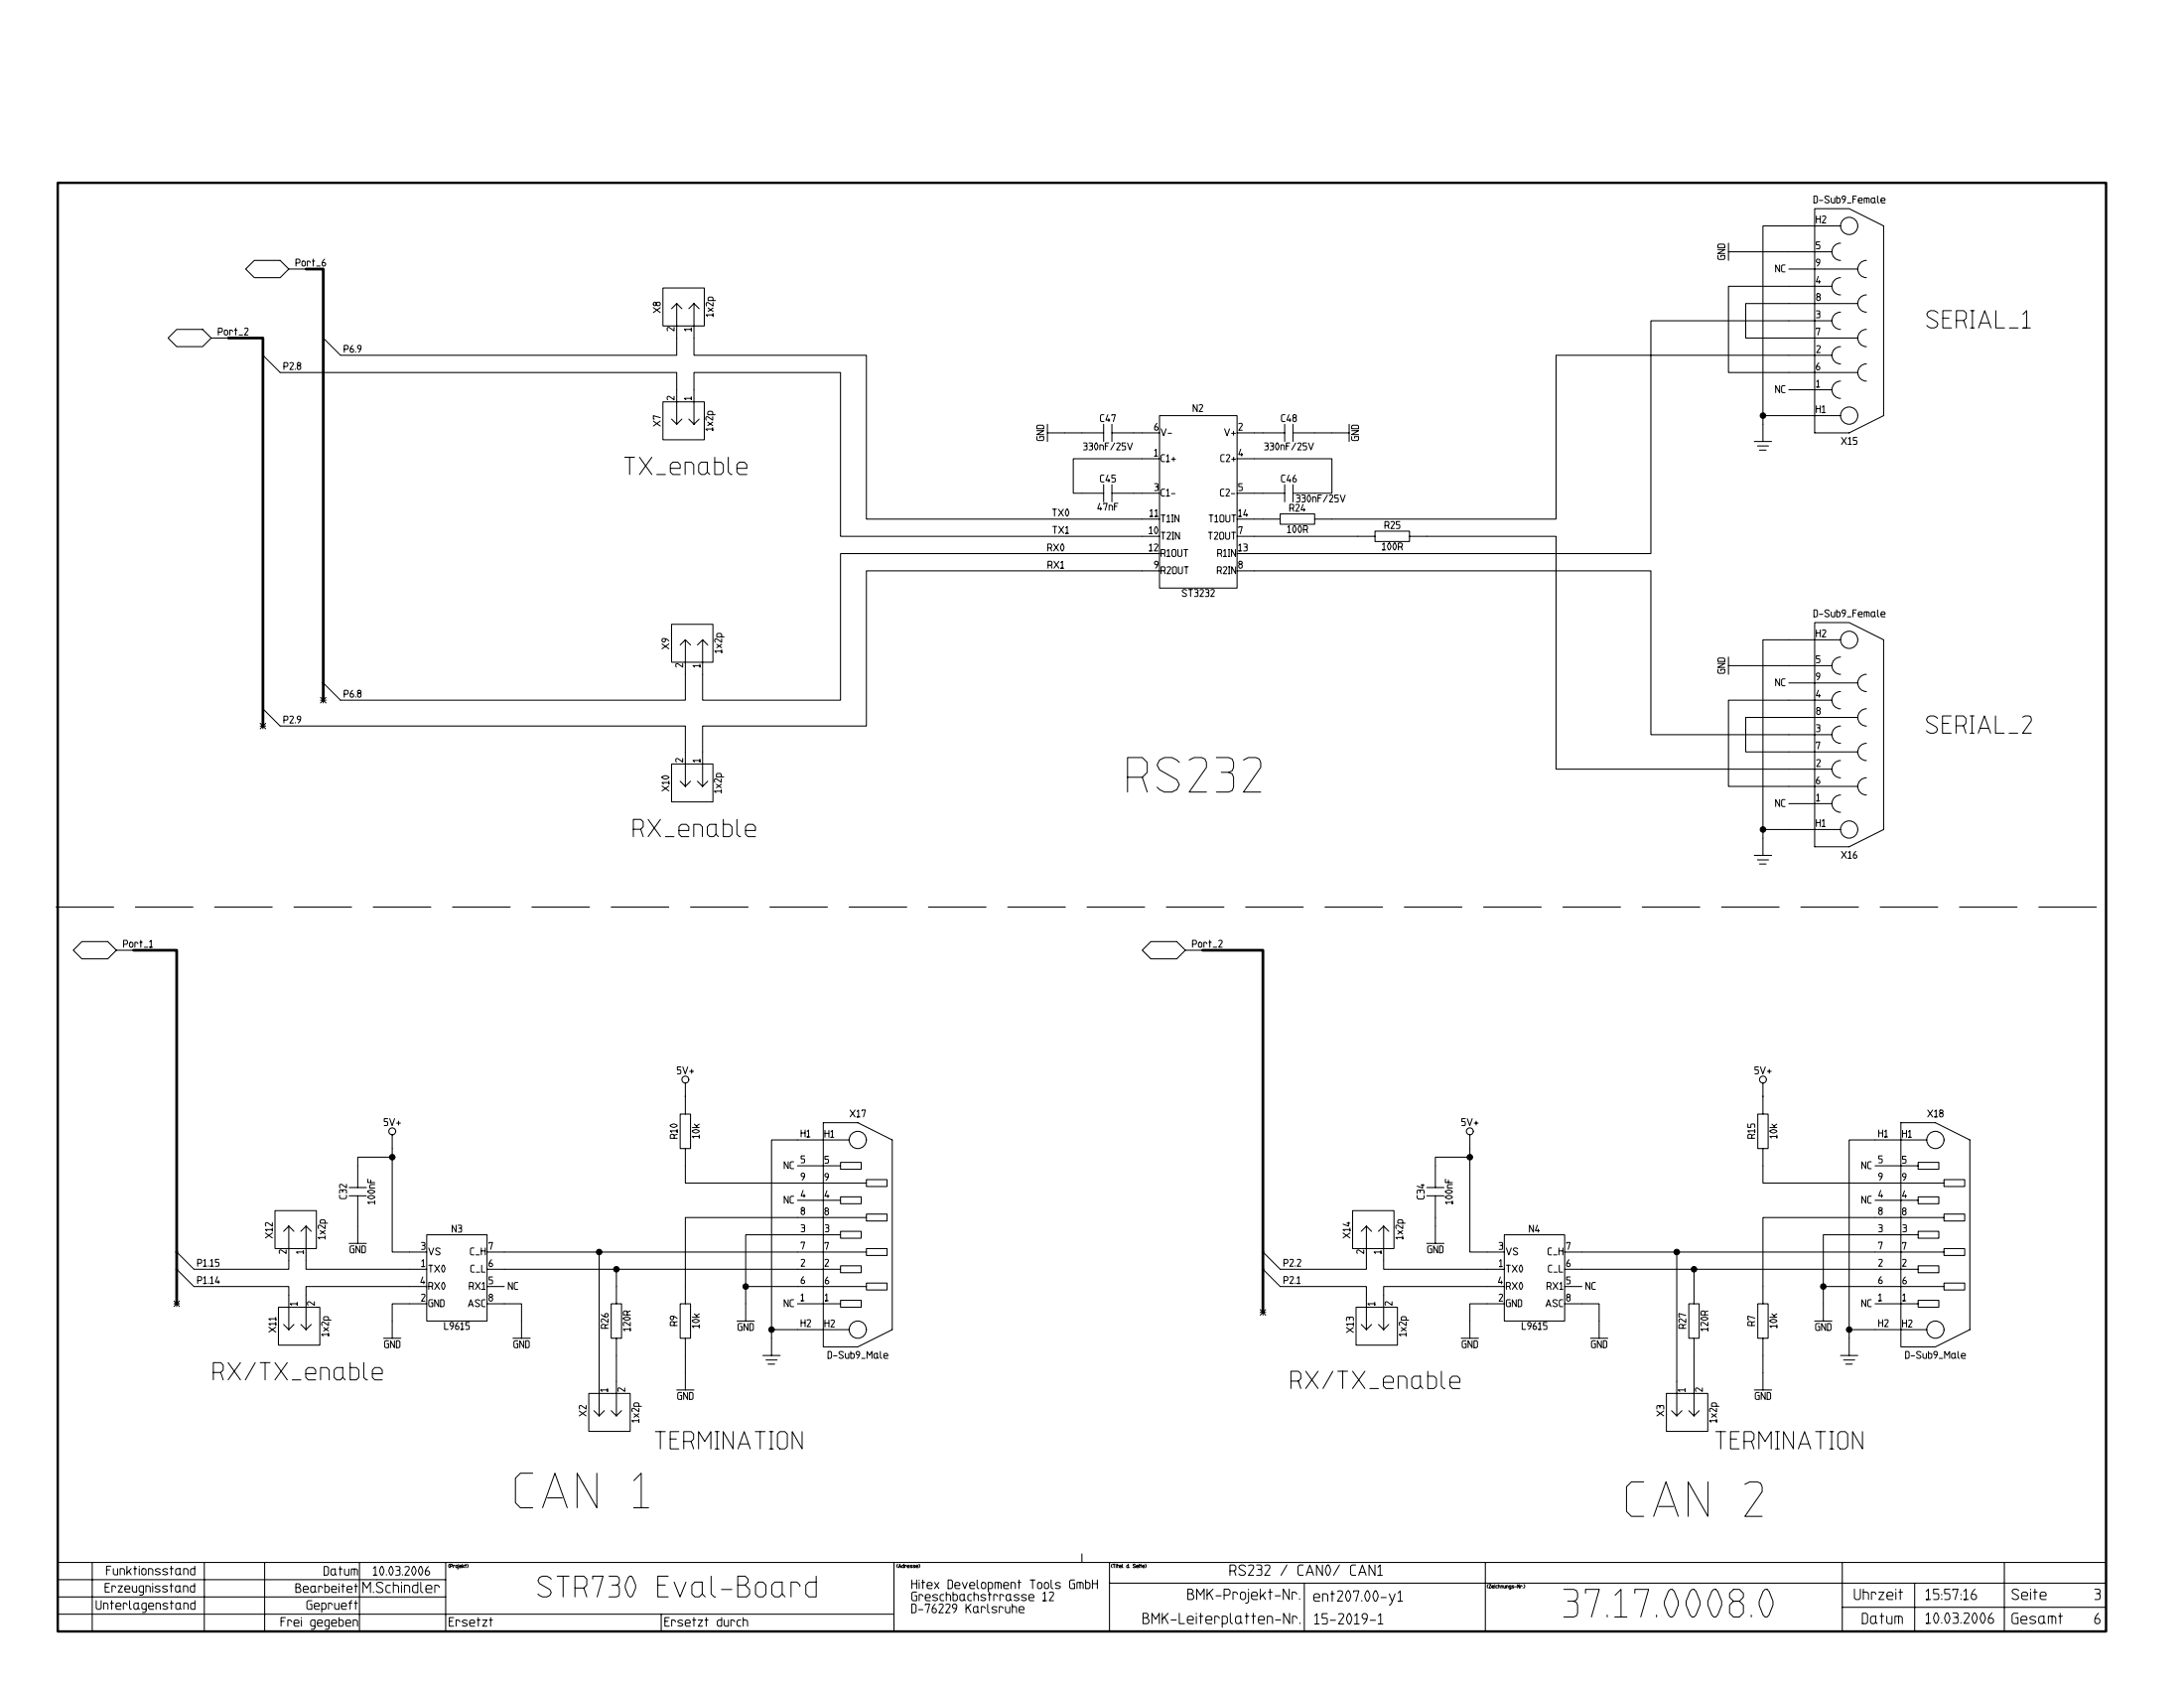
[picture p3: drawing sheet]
<svg xmlns="http://www.w3.org/2000/svg" width="279mm" height="216mm" viewBox="0 0 279 216" stroke-linecap="round" stroke-linejoin="round" font-family="sans-serif">
<path d="M7.2 116h262.5" fill="none" stroke="#000" stroke-width=".13" stroke-dasharray="7.4 2.8"/>
<g fill="none" stroke="#000" stroke-width=".13">
<path d="M31.4 34.4l1.1-1.1h3.3l1.1 1.1-1.1 1.1h-3.3zM36.9 34.4h2.3M84.8 36.8h5.3v4.9h-5.3zM86.6 38.8v6.6h-43l-2.2-2.2M86.6 38.8l-.7 .7M86.6 38.8l.6 .7M88.8 38.8v6.6h22v21h37.5M88.8 38.8l-.7 .7M88.8 38.8l.6 .7M221.1 32.2h13.3M221.1 31.1v2.2M228.8 34.4h8.9"/>
<path d="M232.2 26.7h4.4l4.4 2.2v24.3l-4.4 2.2h-4.4zM234.4 36.6h-13.3v11h16.6M235.5 39.9a1.1 1.1 0 0 0-1.1 1.1 1.1 1.1 0 0 0 1.1 1.1M235.5 35.5a1.1 1.1 0 0 0-1.1 1.1 1.1 1.1 0 0 0 1.1 1.1M235.5 31.1a1.1 1.1 0 0 0-1.1 1.1 1.1 1.1 0 0 0 1.1 1.1M235.5 28.9h-10v27.6M237.7 38.8h-14.4v4.4h14.4M238.8 37.7a1.1 1.1 0 0 0-1.1 1.1 1.1 1.1 0 0 0 1.1 1.1M238.8 33.3a1.1 1.1 0 0 0-1.1 1.1 1.1 1.1 0 0 0 1.1 1.1M21.5 43.2l1.1-1.1h3.3l1.1 1.1-1.1 1.1h-3.3zM27 43.2h2.2M33.6 45.4l2.2 2.2h50.8v6.7"/>
<path d="M84.8 51.4h5.3v4.8h-5.3zM85.9 53.6l.7 .7M87.2 53.6l-.6 .7M88.1 53.6l.7 .7M88.8 54.3v-6.7h18.7v21h40.8M89.4 53.6l-.6 .7M134 55.4h7.2M134 54.3v2.2M141.2 54.3v2.2M142.2 54.3v2.2M142.2 55.4h6.1M148.3 58.7h-11v4.4h3.9"/>
<path d="M148.3 53.2h10v22h-10zM158.3 58.7h12.1v4.4h-5M158.3 55.4h6M164.3 54.3v2.2M165.4 54.3v2.2M165.4 55.4h7.2M172.6 54.3v2.2M224.4 56.5h2.2M224.8 57h1.4M225.1 57.6h.8M225.5 53.2h10M228.8 49.9h5.6"/>
<path d="M234.4 41h-23.2v29.8h-52.9M234.4 45.4h-35.3v21h-30.9M235.5 48.7a1.1 1.1 0 0 0-1.1 1.2 1.1 1.1 0 0 0 1.1 1.1M235.5 44.3a1.1 1.1 0 0 0-1.1 1.1 1.1 1.1 0 0 0 1.1 1.1M238.8 46.5a1.1 1.1 0 0 0-1.1 1.1 1.1 1.1 0 0 0 1.1 1.1M238.8 42.1a1.1 1.1 0 0 0-1.1 1.1 1.1 1.1 0 0 0 1.1 1.1M85.9 79.8h5.3v4.9h-5.3zM141.2 62v2.2M142.2 62v2.2M142.2 63.1h6.1M148.3 70.8h-40.8v18.8h-17.6v-7.8M148.3 73h-37.5v19.9h-20.9v7.7"/>
<path d="M158.3 73h52.9v21h23.2M158.3 63.1h6M158.3 66.4h5.5M158.3 68.6h17.6M163.8 65.7h4.4v1.4h-4.4zM164.3 62v2.2M165.4 62v2.2M175.9 67.9h4.4v1.4h-4.4zM180.3 68.6h18.8v29.8h35.3M232.2 79.6h4.4l4.4 2.2v24.3l-4.4 2.2h-4.4zM33.3 92.9h.7M33.3 92.5l.7 .7"/>
<path d="M33.6 90.7l2.2 2.2h51.9v7.7M33.6 92.5v.7M34 92.5l-.7 .7M41 89.6h.7M41 89.2l.7 .7M41.4 89.2v.7M41.7 89.2l-.7 .7M85.9 97.7h5.3v4.9h-5.3zM87 99.9l.7 .7M87.7 81.8v7.8h-44.1l-2.2-2.3M87.7 81.8l-.7 .7M87.7 81.8l.6 .7"/>
<path d="M88.3 99.9l-.6 .7M89.2 99.9l.7 .7M89.9 81.8l-.7 .7M89.9 81.8l.6 .7M90.5 99.9l-.6 .7M221.1 84v2.2M221.1 85.1h13.3M228.8 87.3h8.9M234.4 89.6h-13.3v11h16.6M235.5 97.3a1.1 1.1 0 0 0-1.1 1.1 1.1 1.1 0 0 0 1.1 1.1M235.5 92.9a1.1 1.1 0 0 0-1.1 1.1 1.1 1.1 0 0 0 1.1 1.1M235.5 88.5a1.1 1.1 0 0 0-1.1 1.1 1.1 1.1 0 0 0 1.1 1.1"/>
<path d="M235.5 84a1.1 1.1 0 0 0-1.1 1.1 1.1 1.1 0 0 0 1.1 1.1M235.5 81.8h-10v27.6M237.7 91.8h-14.4v4.4h14.4M238.8 99.5a1.1 1.1 0 0 0-1.1 1.1 1.1 1.1 0 0 0 1.1 1.1M238.8 95.1a1.1 1.1 0 0 0-1.1 1.1 1.1 1.1 0 0 0 1.1 1.1M238.8 90.7a1.1 1.1 0 0 0-1.1 1.1 1.1 1.1 0 0 0 1.1 1.1M238.8 86.2a1.1 1.1 0 0 0-1.1 1.1 1.1 1.1 0 0 0 1.1 1.2M224.4 109.4h2.2M224.8 110h1.4M225.1 110.5h.8M225.5 106.1h10M228.8 102.8h5.6"/>
<path d="M235.5 101.7a1.1 1.1 0 0 0-1.1 1.1 1.1 1.1 0 0 0 1.1 1.1M9.4 121.5l1.1-1.1h3.3l1.1 1.1-1.1 1.1h-3.3zM14.9 121.5h2.2M87.7 138.5v4M146.1 121.5l1.1-1.1h3.3l1.1 1.1-1.1 1.1h-3.3zM151.6 121.5h2.2M225.5 138.5v4M35.2 154.8h5.3v4.9h-5.3zM36.9 156.8v5.5h-12.1l-2.2-2.2M36.9 156.8l-.6 .7M36.9 156.8l.7 .7M39.2 156.8v5.5h15.4"/>
<path d="M39.2 156.8l-.7 .7M39.2 156.8l.6 .7M44.7 152.9h2.2M44.7 151.9h2.2M44.7 159h2.2M45.8 152.9v6.1M50.2 145.1v15h4.4M50.2 148h-4.4v3.9M54.6 157.9h7.7v11.1h-7.7zM87 142.5h1.3v4.4h-1.3zM87.7 146.9v4.4h23.1M87.7 140.3h.1"/>
<path d="M102 149.1h5.5M102 153.5h5.5M105.3 143.6h4.4l4.4 2.2v24.3l-4.4 2.2h-4.4zM107.5 157.9h-12.1v11.1M107.5 148.7h2.7v.9h-2.7zM107.5 153.1h2.7v.9h-2.7zM107.5 157.5h2.7v.9h-2.7zM108.6 145.8h-9.9v27.6M110.8 155.7h-23.1v11.1M110.8 150.9h2.7v.9h-2.7zM110.8 155.3h2.7v.9h-2.7zM110.8 159.7h2.7v.9h-2.7z"/>
<path d="M173 154.8h5.3v4.9h-5.3zM174.8 156.8v5.5h-11l-2.2-2.2M174.8 156.8l-.7 .7M174.8 156.8l.7 .7M177 156.8v5.5h15.4M177 156.8l-.7 .7M177 156.8l.7 .7M182.5 152.9h2.2M182.5 151.9h2.2M182.5 159h2.2M183.6 152.9v6.1M188 145.1v15h4.4"/>
<path d="M188 148h-4.4v3.9M192.4 157.9h7.8v11.1h-7.8zM224.9 142.5h1.3v4.4h-1.3zM225.5 146.9v4.4h23.2M225.5 140.3h.1M239.9 149.1h5.5M239.9 153.5h5.5M243.2 143.6h4.4l4.4 2.2v24.3l-4.4 2.2h-4.4zM245.4 148.7h2.6v.9h-2.6zM245.4 153.1h2.6v.9h-2.6zM245.4 157.5h2.6v.9h-2.6zM245.4 157.9h-12.1v11.1"/>
<path d="M246.5 145.8h-9.9v27.6M248.7 155.7h-23.2v11.1M248.7 150.9h2.6v.9h-2.6zM248.7 155.3h2.6v.9h-2.6zM248.7 159.7h2.6v.9h-2.6zM22.3 166.8h.7M22.3 166.4l.7 .7M22.6 162.3l2.2 2.3h12.1v5.5M22.6 166.4v.7M23 166.4l-.7 .7M35.6 167.2h5.3v4.8h-5.3zM36.3 169.4l.6 .7"/>
<path d="M37.6 169.4l-.7 .7M38.5 169.4l.7 .7M39.8 169.4l-.6 .7M49.1 171.2h2.2M54.6 164.6h-15.4v5.5M54.6 166.8h-4.4v4.4M62.3 166.8h4.4v4.4M62.3 160.1h48.5M62.3 162.3h45.2M62.3 164.6h2.2M65.6 171.2h2.2M75.3 178.2h5.3v4.9h-5.3z"/>
<path d="M76.6 160.1v21M78.2 166.8h1.3v4.4h-1.3zM78.9 162.3v4.5M78.9 171.2v9.9M86.6 177.8h2.2M87 166.8h1.3v4.4h-1.3zM87.7 171.2v6.6M94.3 169h2.2M95.4 164.6h15.4M97.6 173.4h2.2M98 173.9h1.4M98.3 174.5h.8"/>
<path d="M98.7 170.1h9.9M102 166.8h5.5M107.5 161.9h2.7v.9h-2.7zM107.5 166.3h2.7v.9h-2.7zM110.8 164.1h2.7v.9h-2.7zM161.2 167.9h.7M161.2 167.5l.7 .7M161.6 162.3l2.2 2.3h11v5.5M161.6 167.5v.7M161.9 167.5l-.7 .7M173.5 167.2h5.3v4.8h-5.3zM174.1 169.4l.7 .7"/>
<path d="M175.5 169.4l-.7 .7M176.3 169.4l.7 .7M177.7 169.4l-.7 .7M186.9 171.2h2.2M192.4 164.6h-15.4v5.5M192.4 166.8h-4.4v4.4M200.2 166.8h4.4v4.4M200.2 160.1h48.5M200.2 162.3h45.2M200.2 164.6h2.2M203.5 171.2h2.2M213.2 178.2h5.3v4.9h-5.3z"/>
<path d="M214.5 160.1v21M216.1 166.8h1.3v4.4h-1.3zM216.7 162.3v4.5M216.7 171.2v9.9M224.4 177.8h2.2M224.9 166.8h1.3v4.4h-1.3zM225.5 171.2v6.6M232.2 169h2.2M233.3 164.6h15.4M235.5 173.4h2.2M235.9 173.9h1.4M236.1 174.5h.9"/>
<path d="M236.6 170.1h9.9M239.9 166.8h5.5M245.4 161.9h2.6v.9h-2.6zM245.4 166.3h2.6v.9h-2.6zM248.7 164.1h2.6v.9h-2.6zM7.4 199.8h262M11.8 199.8v8.9M26.1 199.8v8.9M33.9 199.8v8.9M46 199.8v8.9M57 199.8v8.9M76 180.4l.6 .7"/>
<path d="M77.3 180.4l-.7 .7M78.2 180.4l.7 .7M79.5 180.4l-.6 .7M114.4 199.8v8.9M138.4 198.7v1.1M141.9 199.8v8.9M190 199.8v8.9M213.8 180.4l.7 .7M215.2 180.4l-.7 .7M216.1 180.4l.6 .7M217.4 180.4l-.7 .7M235.7 199.8v8.9"/>
<path d="M256.4 199.8v8.9M7.4 202h49.6M7.4 204.3h49.6M7.4 206.5h107M84.6 206.5v2.2M141.9 202.5h127.5M166.9 202.5v6.2M235.7 205.6h33.7M244.9 202.5v6.2"/>
<circle cx="236.6" cy="28.9" r="1.1"/>
<circle cx="236.6" cy="53.2" r="1.1"/>
<circle cx="236.6" cy="81.8" r="1.1"/>
<circle cx="236.6" cy="106.1" r="1.1"/>
<circle cx="87.7" cy="138.1" r=".44"/>
<circle cx="225.5" cy="138.1" r=".44"/>
<circle cx="50.2" cy="144.7" r=".44"/>
<circle cx="109.7" cy="145.8" r="1.1"/>
<circle cx="188" cy="144.7" r=".44"/>
<circle cx="247.6" cy="145.8" r="1.1"/>
<circle cx="109.7" cy="170.1" r="1.1"/>
<circle cx="247.6" cy="170.1" r="1.1"/>
</g>
<path d="M7.4 23.4h262v185.3h-262z" fill="none" stroke="#000" stroke-width=".31"/>
<path d="M39.2 34.4h2.2v55.2M29.2 43.2h4.4v49.7M17.1 121.5h5.5v45.3M153.8 121.5h7.8v46.4" fill="none" stroke="#000" stroke-width=".35"/>
<g fill="#000" stroke="#000" stroke-width=".13">
<circle cx="225.5" cy="53.2" r=".35"/>
<circle cx="225.5" cy="106.1" r=".35"/>
<circle cx="50.2" cy="148" r=".35"/>
<circle cx="188" cy="148" r=".35"/>
<circle cx="76.6" cy="160.1" r=".35"/>
<circle cx="78.9" cy="162.3" r=".35"/>
<circle cx="95.4" cy="164.6" r=".35"/>
<circle cx="98.7" cy="170.1" r=".35"/>
<circle cx="214.5" cy="160.1" r=".35"/>
<circle cx="216.7" cy="162.3" r=".35"/>
<circle cx="233.3" cy="164.6" r=".35"/>
<circle cx="236.6" cy="170.1" r=".35"/>
</g>
<g font-size="4.4">
<text x="143.6" y="102.6">RS232</text>
<text x="65.3" y="194.1">CAN</text>
<text x="80.5" y="194.1">1</text>
<text x="207.4" y="195.2">CAN</text>
<text x="222.6" y="195.2">2</text>
</g>
<text font-size="3.5" x="199.6" y="207.8">37.17.0008.0</text>
<g font-size="2.6">
<text x="68.4" y="205">STR730</text>
<text x="83.8" y="205">Eval-Board</text>
</g>
<g font-size="2.2">
<text x="246.2" y="42.6">SERIAL_1</text>
<text x="79.6" y="61.3">TX_enable</text>
<text x="246.1" y="94.4">SERIAL_2</text>
<text x="80.7" y="107.6">RX_enable</text>
<text x="27" y="177.1">RX/TX_enable</text>
<text x="164.8" y="178.2">RX/TX_enable</text>
<text x="83.5" y="185.9">TERMINATION</text>
<text x="219.2" y="185.9">TERMINATION</text>
</g>
<g font-size="1.3">
<text x="157.2" y="201.9">RS232</text>
<text x="163.7" y="201.9">/</text>
<text x="165.9" y="201.9">CAN0/</text>
<text x="172.6" y="201.9">CAN1</text>
<text x="46.3" y="204.1">M.Schindler</text>
<text x="146" y="208">BMK-Leiterplatten-Nr.</text>
<text x="151.8" y="205">BMK-Projekt-Nr.</text>
<text x="167.9" y="205.2">ent207.00-y1</text>
<text x="168" y="208.1">15-2019-1</text>
<text x="237" y="205">Uhrzeit</text>
<text x="238.1" y="208">Datum</text>
<text x="246.2" y="208">10.03.2006</text>
<text x="246.2" y="205">15:57:16</text>
<text x="257.2" y="205">Seite</text>
<text x="257.2" y="208">Gesamt</text>
<text x="267.8" y="208">6</text>
<text x="267.8" y="205">3</text>
</g>
<g font-size="1.1">
<text x="13.3" y="203.9">Erzeugnisstand</text>
<text x="13.5" y="201.7">Funktionsstand</text>
<text x="37.7" y="204">Bearbeitet</text>
<text x="41.3" y="201.8">Datum</text>
<text x="47.6" y="201.8">10.03.2006</text>
<text x="116.5" y="203.5">Hitex</text>
<text x="121.1" y="203.5">Development</text>
<text x="131.6" y="203.5">Tools</text>
<text x="136.7" y="203.5">GmbH</text>
<text x="12.2" y="206.2">Unterlagenstand</text>
<text x="35.8" y="208.3">Frei</text>
<text x="39.1" y="206.2">Geprueft</text>
<text x="39.6" y="208.3">gegeben</text>
<text x="57.3" y="208.3">Ersetzt</text>
<text x="84.9" y="208.3">Ersetzt</text>
<text x="91.6" y="208.3">durch</text>
<text x="116.5" y="205">Greschbachstrrasse</text>
<text x="116.5" y="206.6">D-76229</text>
<text x="123.4" y="206.6">Karlsruhe</text>
<text x="133.3" y="205">12</text>
</g>
<g font-size=".9">
<text x="231.9" y="26.2">D-Sub9_Female</text>
<text x="232.2" y="28.8">H2</text>
<text x="37.7" y="34.3">Port_6</text>
<text x="220.9" y="33.3" transform="rotate(-90 220.9 33.3)">GND</text>
<text x="227" y="35">NC</text>
<text x="232.2" y="32.1">5</text>
<text x="232.2" y="34.3">9</text>
<text x="84.7" y="40.1" transform="rotate(-90 84.7 40.1)">X8</text>
<text x="91.5" y="40.6" transform="rotate(-90 91.5 40.6)">1x2p</text>
<text x="232.2" y="36.5">4</text>
<text x="232.2" y="40.9">3</text>
<text x="232.3" y="38.7">8</text>
<text x="27.8" y="43.1">Port_2</text>
<text x="36.2" y="47.5">P2.8</text>
<text x="43.9" y="45.3">P6.9</text>
<text x="86.5" y="42.4" transform="rotate(-90 86.5 42.4)">2</text>
<text x="88.7" y="42.4" transform="rotate(-90 88.7 42.4)">1</text>
<text x="232.2" y="43.1">7</text>
<text x="232.2" y="47.6">6</text>
<text x="232.3" y="45.4">2</text>
<text x="86.5" y="51.3" transform="rotate(-90 86.5 51.3)">2</text>
<text x="88.7" y="51.3" transform="rotate(-90 88.7 51.3)">1</text>
<text x="152.5" y="52.9">N2</text>
<text x="227" y="50.5">NC</text>
<text x="232.2" y="53">H1</text>
<text x="232.3" y="49.8">1</text>
<text x="84.7" y="54.6" transform="rotate(-90 84.7 54.6)">X7</text>
<text x="91.4" y="55.2" transform="rotate(-90 91.4 55.2)">1x2p</text>
<text x="133.8" y="56.5" transform="rotate(-90 133.8 56.5)">GND</text>
<text x="138.5" y="57.8">330nF/25V</text>
<text x="140.7" y="54.2">C47</text>
<text x="147.6" y="58.6">1</text>
<text x="147.6" y="55.3">6</text>
<text x="148.4" y="56">V-</text>
<text x="148.4" y="59.3">C1+</text>
<text x="156.1" y="59.3">C2+</text>
<text x="156.5" y="56">V+</text>
<text x="158.3" y="58.6">4</text>
<text x="158.3" y="55.3">2</text>
<text x="161.7" y="57.8">330nF/25V</text>
<text x="163.8" y="54.2">C48</text>
<text x="174.1" y="56.5" transform="rotate(-90 174.1 56.5)">GND</text>
<text x="235.5" y="57.1">X15</text>
<text x="140.3" y="65.5">47nF</text>
<text x="140.7" y="61.9">C45</text>
<text x="147.6" y="63">3</text>
<text x="148.4" y="63.7">C1-</text>
<text x="156" y="63.7">C2-</text>
<text x="158.3" y="63">5</text>
<text x="163.8" y="61.9">C46</text>
<text x="164.9" y="65.6">R24</text>
<text x="165.7" y="64.5">330nF/25V</text>
<text x="133.9" y="70.7">RX0</text>
<text x="134.5" y="66.3">TX0</text>
<text x="134.6" y="68.5">TX1</text>
<text x="146.9" y="70.7">12</text>
<text x="146.9" y="68.5">10</text>
<text x="147" y="66.3">11</text>
<text x="148.4" y="67">T1IN</text>
<text x="148.4" y="69.2">T2IN</text>
<text x="148.4" y="71.4">R1OUT</text>
<text x="154.5" y="69.2">T2OUT</text>
<text x="154.6" y="67">T1OUT</text>
<text x="155.7" y="71.4">R1IN</text>
<text x="158.3" y="70.7">13</text>
<text x="158.3" y="66.3">14</text>
<text x="158.4" y="68.5">7</text>
<text x="164.6" y="68.4">100R</text>
<text x="176.7" y="70.6">100R</text>
<text x="177.1" y="67.9">R25</text>
<text x="134" y="72.9">RX1</text>
<text x="147.6" y="72.9">9</text>
<text x="148.4" y="73.6">R2OUT</text>
<text x="151.1" y="76.5">ST3232</text>
<text x="155.6" y="73.6">R2IN</text>
<text x="158.3" y="72.9">8</text>
<text x="85.8" y="83.1" transform="rotate(-90 85.8 83.1)">X9</text>
<text x="92.6" y="83.6" transform="rotate(-90 92.6 83.6)">1x2p</text>
<text x="231.9" y="79.1">D-Sub9_Female</text>
<text x="232.2" y="81.7">H2</text>
<text x="43.9" y="89.4">P6.8</text>
<text x="87.6" y="85.5" transform="rotate(-90 87.6 85.5)">2</text>
<text x="89.8" y="85.5" transform="rotate(-90 89.8 85.5)">1</text>
<text x="220.9" y="86.2" transform="rotate(-90 220.9 86.2)">GND</text>
<text x="227" y="88">NC</text>
<text x="232.2" y="85">5</text>
<text x="232.2" y="87.2">9</text>
<text x="232.2" y="89.4">4</text>
<text x="36.2" y="92.7">P2.9</text>
<text x="232.2" y="93.8">3</text>
<text x="232.3" y="91.6">8</text>
<text x="85.8" y="101.3" transform="rotate(-90 85.8 101.3)">X10</text>
<text x="87.6" y="97.6" transform="rotate(-90 87.6 97.6)">2</text>
<text x="89.8" y="97.6" transform="rotate(-90 89.8 97.6)">1</text>
<text x="92.5" y="101.5" transform="rotate(-90 92.5 101.5)">1x2p</text>
<text x="232.2" y="96">7</text>
<text x="232.2" y="100.5">6</text>
<text x="232.3" y="98.3">2</text>
<text x="227" y="103.4">NC</text>
<text x="232.2" y="106">H1</text>
<text x="232.3" y="102.7">1</text>
<text x="235.5" y="110">X16</text>
<text x="15.7" y="121.4">Port_1</text>
<text x="152.4" y="121.4">Port_2</text>
<text x="86.5" y="137.6">5V+</text>
<text x="224.4" y="137.6">5V+</text>
<text x="108.6" y="143.1">X17</text>
<text x="246.5" y="143.1">X18</text>
<text x="49" y="144.2">5V+</text>
<text x="86.9" y="145.7" transform="rotate(-90 86.9 145.7)">R10</text>
<text x="89.7" y="145.7" transform="rotate(-90 89.7 145.7)">10k</text>
<text x="100.2" y="149.7">NC</text>
<text x="102.4" y="149">5</text>
<text x="102.4" y="145.7">H1</text>
<text x="105.4" y="149">5</text>
<text x="105.4" y="145.7">H1</text>
<text x="186.9" y="144.2">5V+</text>
<text x="224.7" y="145.7" transform="rotate(-90 224.7 145.7)">R15</text>
<text x="227.6" y="145.7" transform="rotate(-90 227.6 145.7)">10k</text>
<text x="238.1" y="149.7">NC</text>
<text x="240.2" y="145.7">H1</text>
<text x="240.2" y="149">5</text>
<text x="243.3" y="149">5</text>
<text x="243.3" y="145.7">H1</text>
<text x="44.6" y="153.4" transform="rotate(-90 44.6 153.4)">C32</text>
<text x="48.2" y="154.1" transform="rotate(-90 48.2 154.1)">100nF</text>
<text x="100.2" y="154.1">NC</text>
<text x="102.4" y="151.2">9</text>
<text x="102.4" y="155.6">8</text>
<text x="102.4" y="153.4">4</text>
<text x="105.4" y="151.2">9</text>
<text x="105.4" y="155.6">8</text>
<text x="105.4" y="153.4">4</text>
<text x="182.4" y="153.5" transform="rotate(-90 182.4 153.5)">C34</text>
<text x="186.1" y="154.1" transform="rotate(-90 186.1 154.1)">100nF</text>
<text x="238.1" y="154.1">NC</text>
<text x="240.2" y="153.4">4</text>
<text x="240.2" y="155.6">8</text>
<text x="240.2" y="151.2">9</text>
<text x="243.3" y="151.2">9</text>
<text x="243.3" y="155.6">8</text>
<text x="243.3" y="153.4">4</text>
<text x="35.1" y="158.5" transform="rotate(-90 35.1 158.5)">X12</text>
<text x="36.9" y="160.4" transform="rotate(-90 36.9 160.4)">2</text>
<text x="39.1" y="160.4" transform="rotate(-90 39.1 160.4)">1</text>
<text x="41.8" y="158.6" transform="rotate(-90 41.8 158.6)">1x2p</text>
<text x="44.7" y="160.5">GND</text>
<text x="53.8" y="160.1">3</text>
<text x="54.7" y="160.8">VS</text>
<text x="57.7" y="157.8">N3</text>
<text x="60.1" y="160.8">C_H</text>
<text x="62.4" y="160.1">7</text>
<text x="102.4" y="160">7</text>
<text x="102.4" y="157.8">3</text>
<text x="105.4" y="160.1">7</text>
<text x="105.5" y="157.8">3</text>
<text x="173" y="158.5" transform="rotate(-90 173 158.5)">X14</text>
<text x="174.7" y="160.4" transform="rotate(-90 174.7 160.4)">2</text>
<text x="176.9" y="160.4" transform="rotate(-90 176.9 160.4)">1</text>
<text x="179.7" y="158.6" transform="rotate(-90 179.7 158.6)">1x2p</text>
<text x="182.5" y="160.5">GND</text>
<text x="191.7" y="160.1">3</text>
<text x="192.6" y="160.8">VS</text>
<text x="195.5" y="157.8">N4</text>
<text x="197.9" y="160.8">C_H</text>
<text x="200.3" y="160.1">7</text>
<text x="240.2" y="157.8">3</text>
<text x="240.2" y="160">7</text>
<text x="243.3" y="160.1">7</text>
<text x="243.3" y="157.8">3</text>
<text x="25.2" y="162.2">P1.15</text>
<text x="25.2" y="164.4">P1.14</text>
<text x="38.3" y="167.1" transform="rotate(-90 38.3 167.1)">1</text>
<text x="40.5" y="167.1" transform="rotate(-90 40.5 167.1)">2</text>
<text x="53.7" y="164.5">4</text>
<text x="53.8" y="166.7">2</text>
<text x="53.8" y="162.3">1</text>
<text x="54.7" y="165.2">RX0</text>
<text x="54.7" y="167.4">GND</text>
<text x="54.7" y="163">TX0</text>
<text x="59.8" y="167.4">ASC</text>
<text x="59.9" y="165.2">RX1</text>
<text x="60.1" y="163">C_L</text>
<text x="62.4" y="164.5">5</text>
<text x="62.4" y="162.3">6</text>
<text x="62.4" y="166.7">8</text>
<text x="64.9" y="165.2">NC</text>
<text x="100.2" y="167.4">NC</text>
<text x="102.4" y="164.4">6</text>
<text x="102.4" y="162.2">2</text>
<text x="102.4" y="166.6">1</text>
<text x="105.4" y="162.2">2</text>
<text x="105.5" y="164.5">6</text>
<text x="105.5" y="166.6">1</text>
<text x="164.1" y="162.2">P2.2</text>
<text x="164.1" y="164.4">P2.1</text>
<text x="176.1" y="167.1" transform="rotate(-90 176.1 167.1)">1</text>
<text x="178.3" y="167.1" transform="rotate(-90 178.3 167.1)">2</text>
<text x="191.6" y="164.5">4</text>
<text x="191.7" y="166.7">2</text>
<text x="191.7" y="162.3">1</text>
<text x="192.6" y="165.2">RX0</text>
<text x="192.6" y="167.4">GND</text>
<text x="192.6" y="163">TX0</text>
<text x="197.7" y="167.4">ASC</text>
<text x="197.8" y="165.2">RX1</text>
<text x="198" y="163">C_L</text>
<text x="200.3" y="166.7">8</text>
<text x="200.3" y="162.3">6</text>
<text x="200.3" y="164.5">5</text>
<text x="202.8" y="165.2">NC</text>
<text x="238.1" y="167.4">NC</text>
<text x="240.2" y="166.6">1</text>
<text x="240.2" y="162.2">2</text>
<text x="240.2" y="164.4">6</text>
<text x="243.3" y="162.2">2</text>
<text x="243.3" y="164.5">6</text>
<text x="243.3" y="166.6">1</text>
<text x="35.5" y="170.5" transform="rotate(-90 35.5 170.5)">X11</text>
<text x="42.3" y="171" transform="rotate(-90 42.3 171)">1x2p</text>
<text x="49.1" y="172.6">GND</text>
<text x="56.8" y="170.3">L9615</text>
<text x="65.6" y="172.6">GND</text>
<text x="78.1" y="170" transform="rotate(-90 78.1 170)">R26</text>
<text x="80.9" y="170.3" transform="rotate(-90 80.9 170.3)">120R</text>
<text x="86.9" y="169.7" transform="rotate(-90 86.9 169.7)">R9</text>
<text x="89.7" y="169.9" transform="rotate(-90 89.7 169.9)">10k</text>
<text x="94.3" y="170.4">GND</text>
<text x="102.4" y="169.9">H2</text>
<text x="105.4" y="170">H2</text>
<text x="105.8" y="174">D-Sub9_Male</text>
<text x="173.4" y="170.5" transform="rotate(-90 173.4 170.5)">X13</text>
<text x="180.1" y="171" transform="rotate(-90 180.1 171)">1x2p</text>
<text x="186.9" y="172.6">GND</text>
<text x="194.6" y="170.3">L9615</text>
<text x="203.5" y="172.6">GND</text>
<text x="215.9" y="170" transform="rotate(-90 215.9 170)">R27</text>
<text x="218.7" y="170.3" transform="rotate(-90 218.7 170.3)">120R</text>
<text x="224.7" y="169.7" transform="rotate(-90 224.7 169.7)">R7</text>
<text x="227.6" y="169.9" transform="rotate(-90 227.6 169.9)">10k</text>
<text x="232.2" y="170.4">GND</text>
<text x="240.2" y="169.9">H2</text>
<text x="243.3" y="170">H2</text>
<text x="243.7" y="174">D-Sub9_Male</text>
<text x="78" y="178.1" transform="rotate(-90 78 178.1)">1</text>
<text x="80.2" y="178.1" transform="rotate(-90 80.2 178.1)">2</text>
<text x="86.6" y="179.2">GND</text>
<text x="215.8" y="178.1" transform="rotate(-90 215.8 178.1)">1</text>
<text x="218" y="178.1" transform="rotate(-90 218 178.1)">2</text>
<text x="224.4" y="179.2">GND</text>
<text x="75.2" y="181.2" transform="rotate(-90 75.2 181.2)">X2</text>
<text x="82" y="182" transform="rotate(-90 82 182)">1x2p</text>
<text x="213.1" y="181.2" transform="rotate(-90 213.1 181.2)">X3</text>
<text x="219.8" y="182" transform="rotate(-90 219.8 182)">1x2p</text>
</g>
<g font-size=".4">
<text x="57.3" y="200.6">(Projekt)</text>
<text x="114.7" y="200.6">(Adresse)</text>
<text x="142.1" y="200.6">(Titel</text>
<text x="144.1" y="200.6">d.</text>
<text x="144.9" y="200.6">Seite)</text>
<text x="190.2" y="203.2">(Zeichnungs-Nr.)</text>
</g>
</svg>
